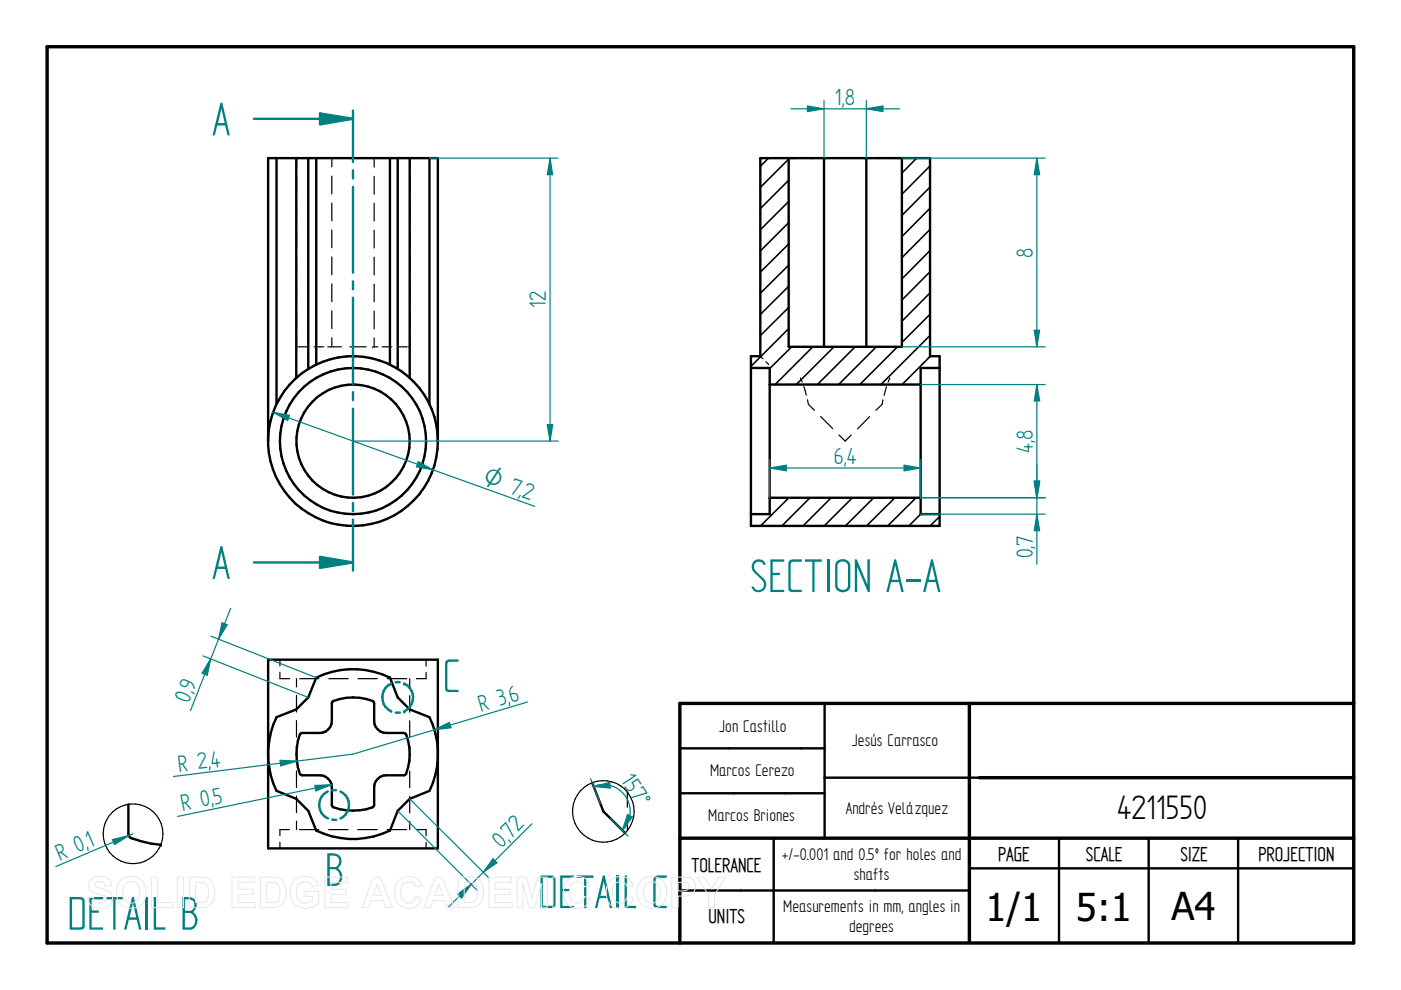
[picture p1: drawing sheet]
<svg xmlns="http://www.w3.org/2000/svg" width="297mm" height="210mm" viewBox="0 0 297 210" stroke-linecap="round" stroke-linejoin="round" font-family="sans-serif">
<path d="M10 9.9h277v190h-277zM205.5 149.1v50.5M287 149.1h-142.9v50.8M144.1 177.7h142.9M207.6 164.9h79.4" fill="none" stroke="#000" stroke-width=".72"/>
<g fill="none" stroke="#000" stroke-width=".51">
<path d="M56.9 33.5h35.9v60a18 18 0 0 1-17.5 18 18 18 0 0 1-18.4-17.1zM58.6 33.5v52.2M62.8 33.5v46.6M65.4 33.5v44.7M67.1 33.5v43.8M82.7 33.5v43.8M84.3 33.5v44.7M86.9 33.5v46.6M91.1 33.5v52.2M65.4 78.2a18.2 18.2 0 0 0-8.5 14.5M65.4 78.2a18 18 0 0 1 27.4 15.3M56.9 139.9h35.9v40h-35.9z"/>
<path d="M56.9 159a18.6 18.6 0 0 1 1.7-6.9l4.2-1.7 2.6-2.5 1.7-4.2a17.8 17.8 0 0 1 15.6 0l1.6 4.2 2.6 2.5 4.2 1.7a18.6 18.6 0 0 1 1.7 6.9M63.8 155.5l4.1-.1a2.61 2.61 0 0 0 2.5-2.5v-4.1a9.5 9.5 0 0 1 5.9-.8l1.4 .2 1.3 .4 .2 .2 .1 4.1a2.61 2.61 0 0 0 2.5 2.5l4.1 .1a10.5 10.5 0 0 1 .6 7.2l-.4 1.4-.2 .2-4.1 .1a2.61 2.61 0 0 0-2.5 2.5l-.1 4a8.9 8.9 0 0 1-5.8 .9l-1.4-.2-1.3-.4-.3-.3v-4a2.61 2.61 0 0 0-2.5-2.5l-4.1-.1a9.2 9.2 0 0 1-.9-5.8l.3-1.4 .4-1.4zM144.1 158.7h30.7M174.8 149.1v28.6M56.9 160.8a18.1 18.1 0 0 0 1.7 6.9l4.2 1.7 2.6 2.5 1.7 4.2a17.8 17.8 0 0 0 15.6 0l1.6-4.2 2.6-2.5 4.2-1.7a18.1 18.1 0 0 0 1.7-6.9M144.1 168.2h30.7M164 177.7v22.2M207.6 164.9h-32.8M224.5 177.7v22.2M243.5 177.7v22.2M262.5 177.7v22.2M144.1 188.8h61.4"/>
<path d="M205.5 184.1h81.5"/>
<circle cx="74.8" cy="93.5" r="15.5"/>
<circle cx="74.9" cy="93.5" r="12"/>
</g>
<g fill="none" stroke="#000" stroke-width=".25">
<path d="M62.9 33.5v1.9M62.9 37.3v3.8M70.4 33.5v1.9M70.4 37.3v3.8M79.3 33.5v1.9M79.3 37.4v3.7M86.9 33.5v1.9M86.9 37.4v3.7M62.9 43.1v3.7M62.9 48.8v3.7M62.9 54.5v3.8M70.4 43.1v3.7"/>
<path d="M70.4 48.8v3.7M70.4 54.5v3.8M79.3 43.1v3.8M79.3 48.8v3.8M79.3 54.5v3.8M86.9 43.1v3.8M86.9 48.8v3.8M86.9 54.5v3.8M62.9 60.2v3.8M62.9 65.9v3.8M62.9 71.6v1.9h.1M63.3 73.5h.4"/>
<path d="M63.9 73.5h1.4M66.6 73.5h2M70.4 71.6v1.9h-.9M70.4 60.2v3.8M70.4 65.9v3.8M70.6 73.5h1.8M74.2 73.5h3.4M79 73.5h.1M79.2 73.5h.9M79.3 60.2v3.8M79.3 66v3.7M79.3 71.7v1.8"/>
<path d="M81 73.5h2.1M84.4 73.5h1.3M85.9 73.5h.4M86.9 60.2v3.8M86.9 66v3.7M86.9 71.7v1.8h-.3M59.3 139.9v1.3M90.3 139.9v1.3M59.3 142.5v1.4h2.1M62.9 143.9v1.7M62.9 147.4v3.6M62.9 152.8v3.5"/>
<path d="M62.9 158.1v3.5M63.5 143.9h4.1M69.7 143.9h4.1M75.9 143.9h4.1M82.1 143.9h4.1M86.9 143.9v1.8M86.9 147.5v3.5M86.9 152.8v3.5M86.9 158.2v3.5M90.3 142.6v1.3h-2M59.3 178.6v1.3M61.4 175.9h-2.1v1.3"/>
<path d="M62.9 163.4v3.6M62.9 168.8v3.5M62.9 174.1v1.8M63.5 175.9h4.1M69.7 175.9h4.1M75.9 175.9h4.1M82.1 175.9h4.1M86.9 163.5v3.5M86.9 168.8v3.5M86.9 174.2v1.7M88.3 175.9h2v1.3M90.3 178.6v1.3"/>
</g>
<path d="M74.8 25.2v9.1M74.8 36.1v1.7M74.8 39.6v18.2M74.8 59.6v1.7M74.8 63.1v18.3M74.8 83.1v1.7M74.8 86.7v18.2M74.8 106.6v1.8M74.8 110.2v9.1h-21" fill="none" stroke="#008080" stroke-width=".51"/>
<path d="M67.9 118.1l6.9 1.2-6.9 1.1z" fill="#008080"/>
<path d="M53.8 25.2h21M67.9 118.1l6.9 1.2-6.9 1.1z" fill="none" stroke="#008080" stroke-width=".51"/>
<path d="M67.9 24l6.9 1.2-6.9 1.2z" fill="#008080"/>
<path d="M67.9 24l6.9 1.2-6.9 1.2zM74.8 23.5v1.7M74.8 119.3v1.7" fill="none" stroke="#008080" stroke-width=".51"/>
<g fill="none" stroke="#000" stroke-width=".34">
<path d="M162.9 33.5l-1.7 1.8M167.2 33.7l-6 6.1M167.2 38.2l-6 6M194.3 33.5l-3.1 3.2M197.2 35.2l-6 6M197.2 39.7l-6 6M167.2 42.7l-6 6M167.2 47.2l-6 6M167.2 51.7l-6 6M167.2 56.2l-6 6M197.2 44.2l-6 6M197.2 48.6l-6 6.1"/>
<path d="M197.2 53.1l-6 6M197.2 57.6l-6 6M167.2 60.7l-6 6M167.2 65.2l-6 6M167.2 69.7l-8 8M167.8 73.5l-4.6 4.6M172.3 73.5l-8 8M176.8 73.5l-8 8M181.3 73.5l-8 8M185.8 73.5l-8 8M190.3 73.5l-8 8M197.2 62.1l-6 6"/>
<path d="M197.2 66.6l-6 6M197.2 71.1l-10.4 10.4M197.3 75.5l-6 6M159.3 109l-.1 .1M167.3 105.5l-6.1 6M171.7 105.5l-5.9 6M176.2 105.5l-5.9 6M180.7 105.5l-6 6M185.2 105.5l-6 6M189.7 105.5l-6 6M194.2 105.5l-6 6M195.2 109l-2.5 2.5"/>
<path d="M199.2 109.5l-2 2"/>
</g>
<path d="M161.2 33.5h36v42h2v36h-40v-36h2zM174.7 33.5v40M183.7 33.5v40M191.2 33.5v40h-24v-40M159.2 78h4v31h-4M199.2 78h-4v31h4M163.2 81.5h32M163.2 105.5h32" fill="none" stroke="#000" stroke-width=".51"/>
<g fill="none" stroke="#000" stroke-width=".25">
<path d="M161.2 75.5l.6 .6M162.4 76.7l.6 .6M196 76.8l-.6 .5M197.2 75.5l-.6 .6M169.7 80.1l.4 .9M170.4 82l.5 1.8M171.2 84.8l.2 .9 1.3 1.3M174 88.3l2.6 2.6M177.9 92.2l1.3 1.3 1.3-1.3M184.4 88.3l-2.6 2.6M187.2 84.8l-.2 .9-1.3 1.3M188 82l-.6 1.8"/>
<path d="M188.7 80.1l-.4 .9"/>
</g>
<path d="M191.2 33.5h30.4M191.2 73.5h30.4M219.3 70h1.1l-.6 3.5z" fill="none" stroke="#008080" stroke-width=".25"/>
<path d="M219.3 70h1.1l-.6 3.5z" fill="#008080"/>
<path d="M219.8 33.5l.6 3.5h-1.1z" fill="none" stroke="#008080" stroke-width=".25"/>
<path d="M219.8 33.5l.6 3.5h-1.1z" fill="#008080"/>
<path d="M219.8 33.5v40M195.2 81.5h26.4M195.2 105.5h26.4M219.3 102h1.1l-.6 3.5z" fill="none" stroke="#008080" stroke-width=".25"/>
<path d="M219.3 102h1.1l-.6 3.5z" fill="#008080"/>
<path d="M219.8 81.5l.6 3.5h-1.1z" fill="none" stroke="#008080" stroke-width=".25"/>
<path d="M219.8 81.5l.6 3.5h-1.1z" fill="#008080"/>
<path d="M219.8 81.5v24M195.2 105.5h26.4M195.2 109h26.4M219.3 102h1.1l-.6 3.5z" fill="none" stroke="#008080" stroke-width=".25"/>
<path d="M219.3 102h1.1l-.6 3.5z" fill="#008080"/>
<path d="M219.8 109l.6 3.5h-1.1z" fill="none" stroke="#008080" stroke-width=".25"/>
<path d="M219.8 109l.6 3.5h-1.1z" fill="#008080"/>
<path d="M163.2 97.5v8M191.7 98.6l3.5 .6-3.5 .6zM195.2 97.5v8M219.8 98.5v21.1" fill="none" stroke="#008080" stroke-width=".25"/>
<path d="M191.7 98.6l3.5 .6-3.5 .6z" fill="#008080"/>
<path d="M163.2 99.2l3.5-.6v1.2z" fill="none" stroke="#008080" stroke-width=".25"/>
<path d="M163.2 99.2l3.5-.6v1.2z" fill="#008080"/>
<path d="M171.2 22.5l3.5 .6-3.5 .6zM174.7 21.3v12.2M183.7 21.3v12.2M163.2 99.2h32" fill="none" stroke="#008080" stroke-width=".25"/>
<path d="M171.2 22.5l3.5 .6-3.5 .6z" fill="#008080"/>
<path d="M183.7 23.1l3.5-.6v1.2z" fill="none" stroke="#008080" stroke-width=".25"/>
<path d="M183.7 23.1l3.5-.6v1.2z" fill="#008080"/>
<path d="M91.1 33.5h27.3M116.6 33.5l.6 3.5h-1.2zM167.7 23.1h23M74.8 93.5h43.6" fill="none" stroke="#008080" stroke-width=".25"/>
<path d="M116.6 33.5l.6 3.5h-1.2z" fill="#008080"/>
<path d="M116 90h1.2l-.6 3.5z" fill="none" stroke="#008080" stroke-width=".25"/>
<path d="M116 90h1.2l-.6 3.5z" fill="#008080"/>
<path d="M116.6 33.5v60M57.9 87.4l55.5 20M57.9 87.4l3.5 .7-.4 1.1z" fill="none" stroke="#008080" stroke-width=".25"/>
<path d="M57.9 87.4l3.5 .7-.4 1.1z" fill="#008080"/>
<path d="M88.7 97.9l3.1 1.7-3.5-.6z" fill="none" stroke="#008080" stroke-width=".25"/>
<path d="M88.7 97.9l3.1 1.7-3.5-.6z" fill="#008080"/>
<path d="M43 139.1l22.4 8.8M44.7 139.7l-.8 3.5-1.1-.5zM44.7 134.9l22.4 8.8" fill="none" stroke="#008080" stroke-width=".25"/>
<path d="M44.7 139.7l-.8 3.5-1.1-.5z" fill="#008080"/>
<path d="M47.1 132l1.1 .5-1.8 3z" fill="none" stroke="#008080" stroke-width=".25"/>
<path d="M47.1 132l1.1 .5-1.8 3z" fill="#008080"/>
<path d="M48.9 129l-8.5 21.7M84.3 171.9l16.9 16.9M86.9 169.4l16.8 16.8M104.5 182.1l.9 .8-3 2.1z" fill="none" stroke="#008080" stroke-width=".25"/>
<path d="M104.5 182.1l.9 .8-3 2.1z" fill="#008080"/>
<path d="M97 189.6l2.9-2.1-2 2.9z" fill="none" stroke="#008080" stroke-width=".25"/>
<path d="M97 189.6l2.9-2.1-2 2.9z" fill="#008080"/>
<path d="M92.1 154.7l3.2-1.5 .3 1.1zM111.8 148.8l-37 11.1M112.8 174.7l-17.8 17.7" fill="none" stroke="#008080" stroke-width=".25"/>
<path d="M92.1 154.7l3.2-1.5 .3 1.1z" fill="#008080"/>
<path d="M74.8 159.9l-38 4.7M59.4 161.2l3.5 .2-3.4 1z" fill="none" stroke="#008080" stroke-width=".25"/>
<path d="M59.4 161.2l3.5 .2-3.4 1z" fill="#008080"/>
<path d="M66.8 166.5l3.5-.1-3.3 1.3zM70.3 166.4l-32.6 6.7" fill="none" stroke="#008080" stroke-width=".25"/>
<path d="M66.8 166.5l3.5-.1-3.3 1.3z" fill="#008080"/>
<path d="M69.5 167.8a3.1 3.1 0 0 0-1.8 2.9 3.1 3.1 0 0 0 1.9 2.8M70.4 167.6h.8M70.4 173.8h.9M72.2 167.8a3.2 3.2 0 0 1 1.8 2.9 3.2 3.2 0 0 1-1.8 2.8" fill="none" stroke="#008080" stroke-width=".51"/>
<path d="M27.2 170.6v6.2l.3 .7a20.8 20.8 0 0 0 6.6 1.6" fill="none" stroke="#000" stroke-width=".51"/>
<circle cx="34.1" cy="179.1" r=".25" fill="#000"/>
<circle cx="28.2" cy="176.8" r="6.3" fill="none" stroke="#000" stroke-width=".25"/>
<path d="M23.8 178l3.5-.8-3 1.9zM28.2 176.8l-16.3 6.9" fill="none" stroke="#008080" stroke-width=".25"/>
<path d="M23.8 178l3.5-.8-3 1.9z" fill="#008080"/>
<path d="M87.6 147.9a3.3 3.3 0 0 1-1.9 2.9" fill="none" stroke="#008080" stroke-width=".51"/>
<circle cx="85.7" cy="150.8" r=".25" fill="#008080"/>
<path d="M82.9 144.9a3.3 3.3 0 0 0-1.8 3 3.3 3.3 0 0 0 1.9 2.9M83.9 151.1h.9" fill="none" stroke="#008080" stroke-width=".51"/>
<circle cx="82.9" cy="144.9" r=".25" fill="#008080"/>
<path d="M83.9 144.7h.8" fill="none" stroke="#008080" stroke-width=".51"/>
<circle cx="85.7" cy="144.9" r=".25" fill="#008080"/>
<path d="M85.7 144.9a3.2 3.2 0 0 1 1.9 3" fill="none" stroke="#008080" stroke-width=".51"/>
<path d="M125.6 165.9l2.3 6.1 4.6 4.6" fill="none" stroke="#000" stroke-width=".51"/>
<g fill="none" stroke="#000" stroke-width=".25">
<path d="M133 167.9v3.3M133 173v3.1"/>
<circle cx="127.9" cy="172" r="6.5"/>
</g>
<path d="M125.2 165.1l2.1 5.2M129.4 173.5l3.8 3.8M133.1 172.7l1 .5-2.2 2.9z" fill="none" stroke="#008080" stroke-width=".25"/>
<path d="M133.1 172.7l1 .5-2.2 2.9z" fill="#008080"/>
<path d="M125.9 166.8l3.4-.9 .1 1.2z" fill="none" stroke="#008080" stroke-width=".25"/>
<path d="M125.9 166.8l3.4-.9 .1 1.2z" fill="#008080"/>
<path d="M125.9 166.8a5.7 5.7 0 0 1 6.8 2.1 5.7 5.7 0 0 1-.8 7.2" fill="none" stroke="#008080" stroke-width=".25"/>
<g fill="none" stroke="#e6e6e6" stroke-width=".21">
<path d="M19.3 186.5a3.1 3.1 0 0 1 4 .2l.4 1.1-1.3 .1a1.28 1.28 0 0 0-1-1 1.28 1.28 0 0 0-1.3 .5v.4a5.6 5.6 0 0 0 2.5 .9 1.98 1.98 0 0 1 1.2 2.4 1.98 1.98 0 0 1-2.2 1.5 2.48 2.48 0 0 1-3-2.2l1.2-.2a1.44 1.44 0 0 0 1.3 1.3 1.44 1.44 0 0 0 1.5-.9 1.18 1.18 0 0 0-1.4-.9 2.36 2.36 0 0 1-2.4-2l.1-.7zM25.8 186.5a3.3 3.3 0 0 1 3.9-.1 3.3 3.3 0 0 1 1.2 3.8 3.2 3.2 0 0 1-3.8 2.3 3.2 3.2 0 0 1-2.4-3.8 3 3 0 0 1 1.1-2.2zM26.5 187.5a1.87 1.87 0 0 1 2.2-.4 1.87 1.87 0 0 1 1 2.1 1.87 1.87 0 0 1-1.8 2.3 1.87 1.87 0 0 1-1.9-2.3l.1-.8zM32.1 186h1.3v5.3h3.3v1.1h-4.6zM37.6 186h1.3v6.4h-1.3zM40.1 186h2.4a2.79 2.79 0 0 1 3 3.3 2.79 2.79 0 0 1-2.9 3.1h-2.5zM41.4 187.1a2.64 2.64 0 0 1 2.5 .5 3.3 3.3 0 0 1-.3 3.5l-.8 .2h-1.4zM49.2 186h4.8v1.1h-3.5v1.4h3.2v1.1h-3.2v1.7h3.6v1.1h-4.9zM55.2 186h2.4a2.79 2.79 0 0 1 3.1 3.3 2.79 2.79 0 0 1-3 3.1h-2.5zM56.6 187.1a2.64 2.64 0 0 1 2.4 .5 3.3 3.3 0 0 1-.3 3.5l-.8 .2h-1.3zM62.3 186.8a3.6 3.6 0 0 1 4.6-.2l.6 1.1-1.3 .3a1.8 1.8 0 0 0-2.2-1 1.8 1.8 0 0 0-1.2 2.1 2.01 2.01 0 0 0 1.1 2.2 2.01 2.01 0 0 0 2.3-.4v-.8h-1.5v-1.1h2.9v2.6a3.8 3.8 0 0 1-5.5-.3 4 4 0 0 1 .2-4.5zM68.9 186h4.8v1.1h-3.5v1.4h3.2v1.1h-3.2v1.7h3.6v1.1h-4.9z"/>
<path d="M79.2 186h1.4l2.6 6.4h-1.4l-.6-1.4h-2.5l-.6 1.4h-1.4zM79.9 187.5l.9 2.4h-1.7zM84.5 186.7a2.87 2.87 0 0 1 4.9 1l-1.3 .3a1.6 1.6 0 0 0-1.8-1 1.6 1.6 0 0 0-1.3 1.7 2.19 2.19 0 0 0 1.3 2.7 1.55 1.55 0 0 0 1.9-1.3l1.2 .4a2.93 2.93 0 0 1-3.4 2 2.93 2.93 0 0 1-2.3-3.3v-.6a3.2 3.2 0 0 1 .8-1.9zM92.3 186h1.4l2.6 6.4h-1.4l-.5-1.4h-2.6l-.5 1.4h-1.4zM93 187.5l.9 2.4h-1.7zM97.1 186h2.4a2.79 2.79 0 0 1 3 3.3 2.79 2.79 0 0 1-2.9 3.1h-2.5zM98.4 187.1a2.64 2.64 0 0 1 2.4 .5 3.3 3.3 0 0 1-.2 3.5l-.9 .2h-1.3zM103.7 186h4.8v1.1h-3.5v1.4h3.2v1.1h-3.2v1.7h3.6v1.1h-4.9zM109.6 186h2l1.2 4.4 1.2-4.4h2v6.4h-1.2v-5.1l-1.4 5.1h-1.2l-1.3-5.1v5.1h-1.3zM117.2 186h1.3v6.4h-1.3zM120.3 186.7a2.87 2.87 0 0 1 4.8 1l-1.2 .3a1.6 1.6 0 0 0-1.9-1 1.6 1.6 0 0 0-1.2 1.7 2.19 2.19 0 0 0 1.3 2.7 1.55 1.55 0 0 0 1.8-1.3l1.3 .4a2.93 2.93 0 0 1-3.5 2 2.93 2.93 0 0 1-2.2-3.3v-.6a3.2 3.2 0 0 1 .8-1.9zM129.3 186.7a2.87 2.87 0 0 1 4.9 1l-1.2 .3a1.6 1.6 0 0 0-1.9-1 1.6 1.6 0 0 0-1.3 1.7 2.19 2.19 0 0 0 1.3 2.7 1.55 1.55 0 0 0 1.9-1.3l1.2 .4a2.93 2.93 0 0 1-3.4 2 2.93 2.93 0 0 1-2.3-3.3l.1-.6a3.2 3.2 0 0 1 .7-1.9z"/>
<path d="M136.2 186.5a3.3 3.3 0 0 1 3.9-.1 3.3 3.3 0 0 1 1.1 3.8 3.2 3.2 0 0 1-3.7 2.3 3.2 3.2 0 0 1-2.4-3.8 3 3 0 0 1 1.1-2.2zM136.9 187.5a1.87 1.87 0 0 1 2.2-.4 1.87 1.87 0 0 1 .9 2.1 1.87 1.87 0 0 1-1.8 2.3 1.87 1.87 0 0 1-1.8-2.3l.1-.8zM142.4 186h2.1a2.5 2.5 0 0 1 2.7 1 2.08 2.08 0 0 1-.1 2.2 2.08 2.08 0 0 1-2.1 .8h-1.2v2.4h-1.4zM143.8 187.1h.6a1.28 1.28 0 0 1 1.7 .9 1.22 1.22 0 0 1-1.6 .9h-.7zM147.8 186h1.5l1.6 2.5 1.4-2.5h1.6l-2.4 3.7v2.7h-1.3v-2.7z"/>
</g>
<g font-size="11.3" fill="#008080">
<text x="45" y="28.7">A</text>
<text x="45" y="122.7">A</text>
<text x="159" y="125.5">SECTION A-A</text>
<text x="93.8" y="146.7">C</text>
<text x="68.9" y="187.8">B</text>
<text x="14.3" y="197.1">DETAIL B</text>
<text x="114.1" y="192.5">DETAIL C</text>
</g>
<g font-size="8.1">
<text x="236.9" y="173.7">4211550</text>
<text x="208.9" y="195.3">1/1</text>
<text x="228.1" y="195.3">5:1</text>
<text x="248.4" y="195.1">A4</text>
</g>
<g font-size="5.6" fill="#008080">
<text x="177" y="22.2">1,8</text>
<text x="219" y="54.7" transform="rotate(-90 219 54.7)">8</text>
<text x="115.7" y="65.3" transform="rotate(-90 115.7 65.3)">12</text>
<text x="176.8" y="98.3">6,4</text>
<text x="219" y="96" transform="rotate(-90 219 96)">4,8</text>
<text x="110.5" y="105.4" transform="rotate(20 110.5 105.4)">2</text>
<text x="219" y="118.4" transform="rotate(-90 219 118.4)">0,7</text>
<text x="40" y="149.2" transform="rotate(-68 40 149.2)">0,</text>
<text x="41" y="146.7" transform="rotate(-68 41 146.7)">9</text>
<text x="108.4" y="149" transform="rotate(-17 108.4 149)">6</text>
<text x="102" y="150.9" transform="rotate(-17 102 150.9)">R 3,</text>
<text x="37.9" y="163.6" transform="rotate(-7 37.9 163.6)">R 2,</text>
<text x="44.8" y="162.8" transform="rotate(-7 44.8 162.8)">4</text>
<text x="131.5" y="165.5" transform="rotate(57 131.5 165.5)">157°</text>
<text x="38.7" y="172" transform="rotate(-12 38.7 172)">R 0,</text>
<text x="45.5" y="170.6" transform="rotate(-12 45.5 170.6)">5</text>
<text x="19" y="179.7" transform="rotate(-23 19 179.7)">1</text>
<text x="106.3" y="179.9" transform="rotate(-45 106.3 179.9)">0,</text>
<text x="108.2" y="178" transform="rotate(-45 108.2 178)">72</text>
<text x="12.7" y="182.5" transform="rotate(-23 12.7 182.5)">R 0,</text>
</g>
<text font-size="5.4" fill="#008080" x="102.1" y="102.4" transform="rotate(20 102.1 102.4)">O 7,</text>
<g font-size="4.8">
<text x="146.6" y="184.8">TOLERANCE</text>
<text x="211.6" y="182.5">PAGE</text>
<text x="230.2" y="182.5">SCALE</text>
<text x="250.3" y="182.5">SIZE</text>
<text x="266.8" y="182.5">PROJECTION</text>
<text x="150.2" y="195.8">UNITS</text>
</g>
<g font-size="4.1">
<text x="152.5" y="155.1">Jon Castillo</text>
<text x="180.6" y="158.2">Jesús Carrasco</text>
<text x="150.5" y="164.5">Marcos Cerezo</text>
<text x="179.3" y="172.6">Andrés Velázquez</text>
<text x="150.2" y="174.1">Marcos Briones</text>
<text x="165.8" y="182.4">+/-0.001 and 0.5º for holes and</text>
<text x="181" y="186.6">shafts</text>
<text x="166.1" y="193.5">Measurements in mm, angles in</text>
<text x="180" y="197.6">degrees</text>
</g>
</svg>
